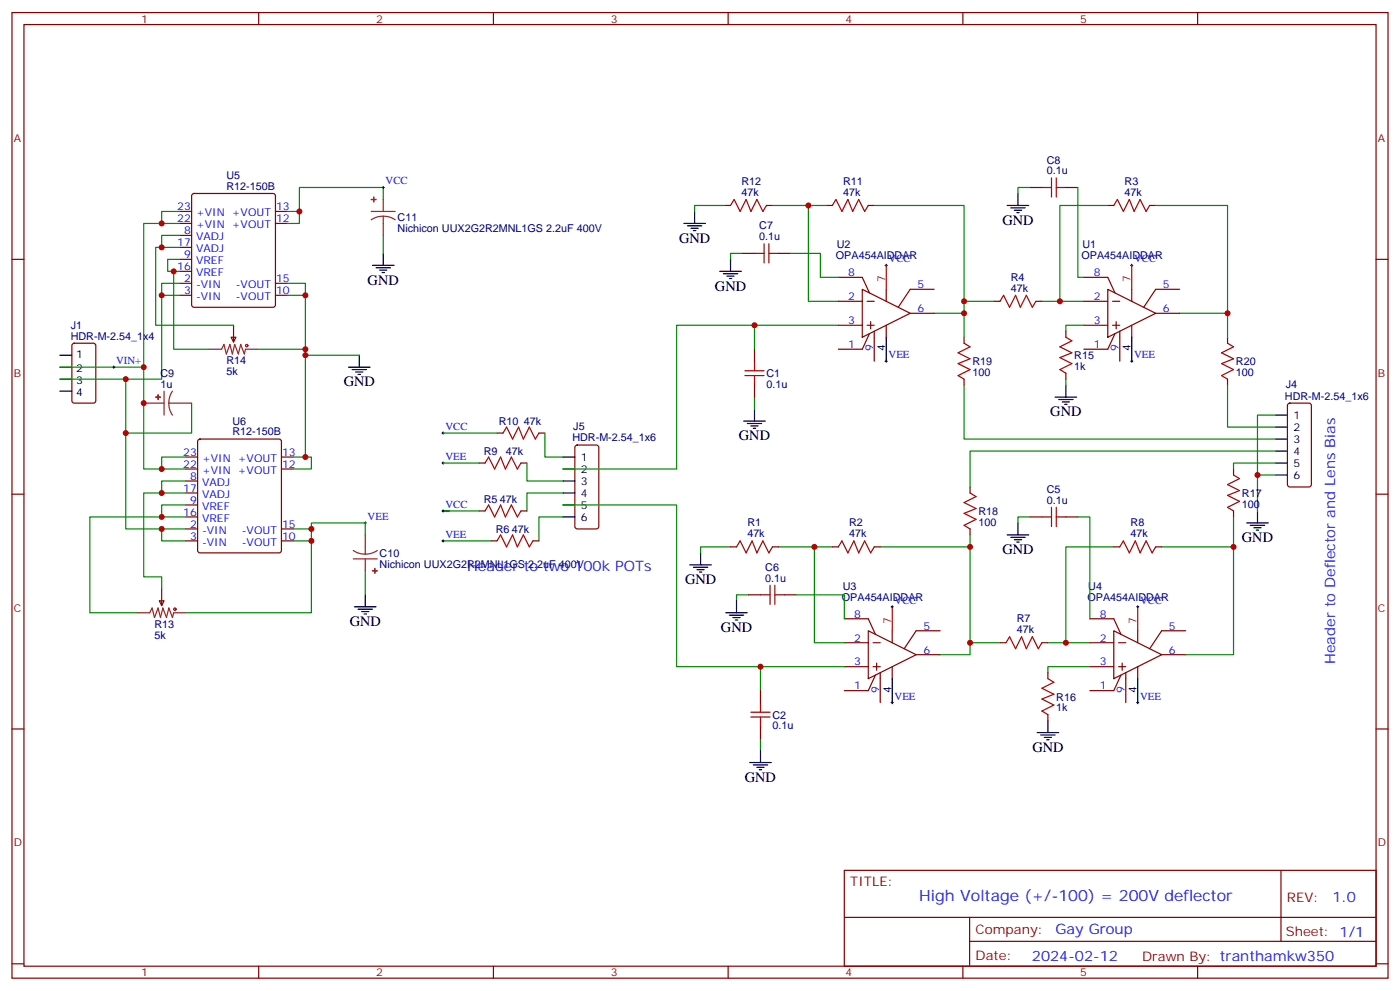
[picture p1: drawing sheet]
<svg xmlns="http://www.w3.org/2000/svg" width="412mm" height="292mm" viewBox="0 0 412 292" stroke-linecap="round" stroke-linejoin="round" font-family="sans-serif">
<g fill="none" stroke="#870000" stroke-width=".35">
<path d="M3.5 3.7h405.4v284.3h-405.4zM7.1 7.2h398.2v277.3h-398.2zM76.2 3.7v3.5M145.3 3.7v3.5M214.5 3.7v3.5M283.6 3.7v3.5M352.8 3.7v3.5M56.7 57.2l.4-.2h23.3l.5 .2 .2 .5v32.1l-.2 .5-.5 .2h-23.3l-.4-.2-.3-.5v-32.1zM303.4 55.2h3.5M314 55.2h3.5M3.5 76.4h3.6M52.9 76.4h3.5"/>
<path d="M52.9 69.3h3.5M52.9 72.8h3.5M52.9 79.9h3.5M52.9 65.8h3.5M52.9 62.3h3.5M81.1 65.8h3.6M81.1 62.3h3.6M213.4 60.5h1.8M218.7 74.6h3.5M225.8 60.5h1.7M229.3 74.6h3.5M243.4 60.5h1.8"/>
<path d="M255.8 60.5h1.7M326.3 60.5h1.8M338.7 60.5h1.7M405.3 76.4h3.6M52.9 83.4h3.5M52.9 87h3.5M68.1 99.3h1.4l-.7 1.4zM68.8 95.8v4.9M81.1 83.4h3.6M81.1 87h3.6M246.9 88.7h7.1M246.9 95.8h7.1"/>
<path d="M246.9 81.7h7.1l2.1 4.6M254 85.2l14.1 7.1-14.1 7zM255.4 88.7h2.1M255.4 95.8h2.1M256.1 98.2l-2.1 4.6h-7.1M256.5 94.7v2.1M257.5 97.5v8.9M261.1 85.2v3.5M261.1 95.8v3.5M268.1 92.3h7.1M275.2 85.2h-7.1l-3.5 5.3M284 99.3v1.8"/>
<path d="M292.8 88.7h1.8M305.2 88.7h1.7M314 97.5v1.8M319.3 88.7h7M319.3 95.8h7M319.3 81.7h7l2.1 4.6M326.3 85.2l14.1 7.1-14.1 7zM327.7 88.7h2.1M327.7 95.8h2.1M328.4 98.2l-2.1 4.6h-7M328.8 94.7v2.1M329.8 97.5v8.9"/>
<path d="M333.4 85.2v3.5M333.4 95.8v3.5M340.4 92.3h7.1M347.5 85.2h-7.1l-3.5 5.3M361.6 99.3v1.8M21.4 101.3l.5-.2h5.6l.7 .4v16.5l-.4 .7h-5.9l-.7-.5v-16.4zM222.2 102.8v3.6M222.2 113.4v3.5M284 111.7v1.7M314 109.9v1.8M361.6 111.7v1.7M379.5 118.9l.4-.2h5.7l.6 .4 .1 23.6-.5 .6-5.9 .1-.6-.5-.1-23.5z"/>
<path d="M54.7 138.1h3.5M54.7 134.6h3.5M58.4 129.5l.5-.2h23.3l.5 .2 .2 .5v32.1l-.2 .5-.5 .2h-23.3l-.5-.2-.2-.5v-32.1zM82.9 138.1h3.5M82.9 134.6h3.5M141.1 136.3h1.8M146.4 127.5h1.8M153.5 136.3h1.7M158.7 127.5h1.8M169.6 131.3l.4-.2h5.7l.6 .4 .1 23.5-.5 .7-5.9 .1-.6-.5-.1-23.5zM363.4 138.1v1.8M3.5 145.5h3.6"/>
<path d="M54.7 159.3h3.5M54.7 152.2h3.5M54.7 155.8h3.5M54.7 141.6h3.5M54.7 145.2h3.5M54.7 148.7h3.5M82.9 159.3h3.5M82.9 155.8h3.5M141.1 150.5h1.8M144.6 159.3h1.8M153.5 150.5h1.7M157 159.3h1.7"/>
<path d="M285.8 143.4v1.8M285.8 155.8v1.7M303.4 152.2h3.5M314 152.2h3.5M363.4 150.5v1.7M405.3 145.5h3.6M46.9 176.9h1.4l-.7 1.4zM47.6 173.4v4.9M215.2 161h1.8M220.5 175.2h3.5M227.5 161h1.8M231.1 175.2h3.5"/>
<path d="M245.2 161h1.7M257.5 161h1.8M328.1 161h1.7M340.4 161h1.8M248.7 189.3h7.1M248.7 196.3h7.1M248.7 182.2h7.1l2.1 4.6M255.8 185.7l14.1 7.1-14.1 7zM257.2 189.3h2.1M257.2 196.3h2.1M257.9 198.8l-2.1 4.6h-7.1M258.2 195.3v2.1"/>
<path d="M259.3 198.1v8.8M262.8 185.7v3.6M262.8 196.3v3.5M269.9 192.8h7M276.9 185.7h-7l-3.6 5.3M294.6 189.3h1.7M306.9 189.3h1.8M308.7 198.1v1.7M321 189.3h7.1M321 196.3h7.1M321 182.2h7.1l2.1 4.6M328.1 185.7l14.1 7.1-14.1 7z"/>
<path d="M329.5 189.3h2.1M329.5 196.3h2.1M330.2 198.8l-2.1 4.6h-7.1M330.6 195.3v2.1M331.6 198.1v8.8M335.1 185.7v3.6M335.1 196.3v3.5M342.2 192.8h7M349.2 185.7h-7l-3.5 5.3M3.5 214.7h3.6M224 203.4v3.5M224 214v3.5"/>
<path d="M308.7 210.4v1.8M405.3 214.7h3.6M248.7 256.3h156.6v28.2h-156.6zM377.3 256.3v20.9M248.7 270.1h156.5M285.6 277.2h119.6M285.6 270.1v14.2M3.5 283.8h3.6M76.2 284.5v3.5M145.3 284.5v3.5M214.5 284.5v3.5M283.6 284.5v3.5"/>
<path d="M352.8 284.5v3.5M405.3 283.8h3.6"/>
</g>
<g fill="none" stroke="#000" stroke-width=".35">
<path d="M299.9 57v3.5M109.7 78.1h6.4M110.8 78.8h4.2M111.8 79.6h2.1M112.9 74.6v3.5M201.4 65.8h6.4M202.5 66.5h4.2M203.6 67.2h2.1M204.3 67.9h.7M204.6 62.3v3.5M212 79.9h6.4M215.2 76.4v3.5"/>
<path d="M296.7 60.5h6.3M297.7 61.2h4.3M298.8 61.9h2.1M299.5 62.6h.7M112.5 80.3h.7M213.1 80.6h4.2M214.1 81.3h2.2M214.8 82h.7M261.1 99.3v7.1M333.4 99.3v7.1M17.6 104.6h3.6M17.6 108.1h3.6"/>
<path d="M17.6 111.7h3.6M17.6 115.2h3.6M102.7 108.1h6.3M103.7 108.8h4.2M104.8 109.5h2.1M105.5 110.2h.7M105.8 104.6v3.5M310.8 116.9h6.3M311.9 117.7h4.2M312.9 118.4h2.1M313.6 119.1h.7M314 113.4v3.5"/>
<path d="M165.8 134.6h3.5M165.8 138.1h3.5M219.1 124h6.3M220.1 124.7h4.3M221.2 125.4h2.1M221.9 126.1h.7M222.2 120.5v3.5M375.7 122.2h3.5M375.7 125.8h3.5M375.7 129.3h3.5M375.7 132.8h3.5M375.7 136.3h3.5"/>
<path d="M375.7 139.9h3.5M165.8 141.6h3.5M165.8 145.2h3.5M165.8 148.7h3.5M165.8 152.2h3.5M296.7 157.5h6.3M297.7 158.2h4.3M298.8 158.9h2.1M299.5 159.6h.7M299.9 154v3.5M367.2 154h6.4M368.3 154.7h4.2"/>
<path d="M369.4 155.4h2.1M370.1 156.1h.7M370.4 150.5v3.5M104.4 178.7h6.4M105.5 179.4h4.2M107.6 175.2v3.5M203.2 166.3h6.3M204.3 167h4.2M205.3 167.7h2.1M206 168.5h.7M206.4 162.8v3.5M217 176.9v3.5"/>
<path d="M106.5 180.1h2.2M107.2 180.8h.7M213.8 180.4h6.3M214.8 181.2h4.3M215.9 181.9h2.1M216.6 182.6h.7M262.8 199.8v7.1M335.1 199.8v7.1M305.5 215.7h6.4M306.6 216.4h4.2M307.6 217.1h2.1M308.3 217.8h.7"/>
<path d="M308.7 212.2v3.5M220.8 224.5h6.4M221.9 225.2h4.2M223 226h2.1M223.7 226.7h.7M224 221v3.5"/>
</g>
<path d="M261.1 78.1v7.1M333.4 78.1v7.1M262.8 178.7v7M335.1 178.7v7" fill="none" stroke="#f00" stroke-width=".35"/>
<g fill="none" stroke="#008700" stroke-width=".35">
<path d="M112.9 58.7v-3.5h-24.7v7.1M303.4 55.2h-3.5v1.8M317.5 55.2v26.5h1.8M47.6 65.8h-5.3v42.3h-24.7M47.6 72.8h-1.7v23h22.9M51.2 79.9v22.9h10.5M52.9 62.3h-5.3v3.5h5.3M52.9 69.3h-5.3v3.5h5.3M52.9 76.4h-3.5v3.5h3.5M84.7 62.3h3.5v3.5h-3.5M112.9 69.3v5.3M213.4 60.5h-8.8v1.8"/>
<path d="M218.7 74.6h-3.5v1.8M227.5 60.5h15.9M232.8 74.6h8.9v7.1h5.2M238.1 60.5v28.2h8.8M257.5 60.5h26.5v31.8h-8.8M326.3 60.5h-14.1v28.2M340.4 60.5h21.2v31.8h-14.1M47.6 87v24.7h-30M52.9 83.4h-5.3v3.6h5.3M84.7 83.4h5.3v3.6h-5.3M90 87v15.8h-14.2M222.2 95.8h-22.9v42.3h-33.5"/>
<path d="M246.9 95.8h-24.7v7M284 88.7h8.8M284 92.3v7M306.9 88.7h12.4M319.3 95.8h-5.3v1.7M361.6 92.3v7M37 111.7v44.1h10.6M42.3 108.1v30h5.3M56.4 118.7v8.8h-19.4M90 102.8v1.8h15.8M90 104.6v30M222.2 116.9v3.6"/>
<path d="M284 113.4v15.9h91.7M314 111.7v1.7M361.6 113.4v12.4h14.1M54.7 134.6h-7.1v3.5h7.1M86.4 134.6h5.3v3.5h-5.3M130.5 136.3h10.6M130.5 127.5h15.9M155.2 136.3v5.3h10.6M160.5 127.5v7.1h5.3M370.4 139.9h5.3M375.7 122.2h-5.3v28.3M375.7 136.3h-12.3v1.8"/>
<path d="M375.7 132.8h-89.9v10.6M47.6 152.2h-21.1v28.2h14.1M47.6 145.2h-5.3v24.7h5.3v3.5M54.7 155.8h-7.1v3.5h7.1M54.7 141.6h-7.1v3.6h7.1M54.7 148.7h-7.1v3.5h7.1M86.4 155.8h5.3v3.5h-5.3M91.7 159.3v21.1h-37M91.7 155.8v-1.8h15.9v3.5M130.5 159.3h14.1M132.3 150.5h-1.8h10.6M165.8 152.2h-7.1v7.1"/>
<path d="M165.8 145.2h-10.6v5.3M165.8 148.7h33.5v47.6h24.7M285.8 157.5v3.5M303.4 152.2h-3.5v1.8M317.5 152.2h3.5v30M363.4 152.2v8.8M107.6 168.1v7.1M215.2 161h-8.8v1.8M220.5 175.2h-3.5v1.7M229.3 161h15.9M234.6 175.2h14.1v7M239.9 161v28.3h8.8"/>
<path d="M259.3 161h26.5v31.8h-8.9M328.1 161h-14.1v28.3M342.2 161h21.2v31.8h-14.2M248.7 196.3h-24.7v7.1M285.8 189.3h8.8M308.7 189.3h12.3M321 196.3h-12.3v1.8M224 217.5v3.5"/>
</g>
<g fill="none" stroke="#000" stroke-width=".29">
<path d="M112.5 55.2h.7M112.9 54.9v.7M260.7 78.1h.7M261.1 77.8v.7M333 78.1h.7M333.4 77.8v.7M33.2 108.1h.7M33.5 107.8v.7M260.7 106.4h.7M261.1 106v.7M333 106.4h.7M333.4 106v.7"/>
<path d="M130.2 127.5h.7M130.2 136.3h.7M130.5 127.2v.7M130.5 136v.7M107.2 154h.7M107.6 153.6v.7M130.2 159.3h.7M130.2 150.5h.7M130.5 150.1v.7M130.5 158.9v.7M262.5 178.7h.7M262.8 178.3v.7"/>
<path d="M334.8 178.7h.7M335.1 178.3v.7M262.5 206.9h.7M262.8 206.6v.7M334.8 206.9h.7M335.1 206.6v.7"/>
</g>
<g fill="none" stroke="#a10000" stroke-width=".35">
<path d="M306.9 55.2h2.8M309.7 52.4v5.6M311.1 52.4v5.6M311.1 55.2h2.9M215.2 60.5l1.1-1.8 1.7 3.6 1.8-3.6 1.4 3.6 1.8-3.6 1.7 3.6 1.1-1.8M222.2 74.6h2.9M225.1 71.8v5.6M226.5 74.6h2.8M226.5 71.8v5.6M245.2 60.5l1-1.8 1.8 3.6 1.8-3.6 1.4 3.6 1.7-3.6 1.8 3.6 1.1-1.8M328.1 60.5l1-1.8 1.8 3.6 1.8-3.6 1.4 3.6 1.7-3.6 1.8 3.6 1.1-1.8M294.6 88.7l1-1.7 1.8 3.5 1.8-3.5 1.4 3.5 1.7-3.5 1.8 3.5 1.1-1.8"/>
<path d="M314 99.3l1.7 1.1-3.5 1.7 3.5 1.8-3.5 1.4 3.5 1.8-3.5 1.7 1.8 1.1M219.4 110.6h5.7M219.4 109.2h5.7M222.2 106.4v2.8M222.2 110.6v2.8M284 101.1l1.8 1-3.6 1.8 3.6 1.8-3.6 1.4 3.6 1.7-3.6 1.8 1.8 1.1M361.6 101.1l1.8 1-3.6 1.8 3.6 1.8-3.6 1.4 3.6 1.7-3.6 1.8 1.8 1.1M142.9 136.3l1-1.7 1.8 3.5 1.8-3.5 1.4 3.5 1.7-3.5 1.8 3.5 1.1-1.8M148.2 127.5l1-1.7 1.8 3.5 1.8-3.5 1.4 3.5 1.7-3.5 1.8 3.5 1-1.8M363.4 139.9l1.7 1-3.5 1.8 3.5 1.8-3.5 1.4 3.5 1.7-3.5 1.8 1.8 1.1M142.9 150.5l1-1.8 1.8 3.5 1.8-3.5 1.4 3.5 1.7-3.5 1.8 3.5 1.1-1.7M146.4 159.3l1.1-1.8 1.7 3.5 1.8-3.5 1.4 3.5 1.8-3.5 1.7 3.5 1.1-1.7"/>
<path d="M285.8 145.2l1.7 1-3.5 1.8 3.5 1.8-3.5 1.4 3.5 1.7-3.5 1.8 1.8 1.1M306.9 152.2h2.8M309.7 149.4v5.6M311.1 152.2h2.9M311.1 149.4v5.6M217 161l1-1.7 1.8 3.5 1.7-3.5 1.5 3.5 1.7-3.5 1.8 3.5 1-1.8M224 175.2h2.8M226.8 172.3v5.7M228.2 175.2h2.9M228.2 172.3v5.7M246.9 161l1.1-1.7 1.8 3.5 1.7-3.5 1.4 3.5 1.8-3.5 1.8 3.5 1-1.8M329.8 161l1.1-1.7 1.8 3.5 1.7-3.5 1.4 3.5 1.8-3.5 1.8 3.5 1-1.8"/>
<path d="M296.3 189.3l1.1-1.8 1.8 3.5 1.7-3.5 1.4 3.5 1.8-3.5 1.8 3.5 1-1.7M308.7 199.8l1.7 1.1-3.5 1.8 3.5 1.7-3.5 1.4 3.5 1.8-3.5 1.8 1.8 1M221.2 211.1h5.6M221.2 209.7h5.6M224 206.9v2.8M224 211.1v2.9"/>
<circle cx="72.7" cy="101.8" r=".35"/>
<circle cx="51.5" cy="179.4" r=".35"/>
</g>
<g fill="none" stroke="#8c2424" stroke-width=".35">
<path d="M112.9 58.7v3.6M109.4 62.3h7M112.9 63.7l1.8 .2 1.7 .8M112.9 63.7l-1.9 .2-1.6 .8M112.9 63.7v5.6M42.3 118.7h6M48.3 115.2v7M49.7 118.7l.3 1.9 .8 1.6M49.7 118.7h6.7M50.8 115.2l-.8 1.7-.3 1.8M61.7 102.8h3.6l.7-1.4 .7 2.8 1-2.8 .7 2.8 .7-2.8 1.1 2.8 .7-2.8 1.1 2.8 .3-1.4h3.5M107.6 157.5v5.7"/>
<path d="M104.1 162.1l1.6 .8 1.9 .3M104.1 164.6h7M107.6 164.6v3.5M111.1 162.1l-1.7 .8-1.8 .3M40.6 180.4h3.5l.7-1.4 .7 2.9 1.1-2.9 .7 2.9 .7-2.9 1 2.9 .7-2.9 1.1 2.9 .4-1.5h3.5"/>
</g>
<g fill="#8c2424" stroke="#8c2424" stroke-width=".35">
<path d="M46.6 116.2v1.5z"/>
<path d="M45.9 116.9l1.4 .1z"/>
<path d="M109.7 168.1h1.4z"/>
<path d="M110.4 167.4v1.4z"/>
<path d="M109.4 58.7l1.4 .1z"/>
<path d="M110.1 58v1.4z"/>
</g>
<g fill="#c00">
<circle cx="239.9" cy="161" r=".88"/>
<circle cx="314" cy="189.3" r=".88"/>
<circle cx="285.8" cy="189.3" r=".88"/>
<circle cx="284" cy="88.7" r=".88"/>
<circle cx="312.2" cy="88.7" r=".88"/>
<circle cx="238.1" cy="60.5" r=".88"/>
<circle cx="370.4" cy="139.9" r=".88"/>
<circle cx="222.3" cy="95.8" r=".88"/>
<circle cx="224" cy="196.3" r=".88"/>
<circle cx="47.6" cy="87" r=".88"/>
<circle cx="47.6" cy="65.8" r=".88"/>
<circle cx="47.6" cy="138.1" r=".88"/>
<circle cx="42.3" cy="108.1" r=".88"/>
<circle cx="47.6" cy="155.8" r=".88"/>
<circle cx="37" cy="111.7" r=".88"/>
<circle cx="91.7" cy="159.3" r=".88"/>
<circle cx="47.6" cy="152.2" r=".88"/>
<circle cx="47.6" cy="145.2" r=".88"/>
<circle cx="90" cy="87" r=".88"/>
<circle cx="51.2" cy="79.9" r=".88"/>
<circle cx="47.6" cy="72.8" r=".88"/>
<circle cx="90" cy="102.8" r=".88"/>
<circle cx="90" cy="104.6" r=".88"/>
<circle cx="90" cy="134.6" r=".88"/>
<circle cx="88.2" cy="62.3" r=".88"/>
<circle cx="42.3" cy="118.7" r=".88"/>
<circle cx="37" cy="127.5" r=".88"/>
<circle cx="363.4" cy="161" r=".88"/>
<circle cx="285.8" cy="161" r=".88"/>
<circle cx="284" cy="92.3" r=".88"/>
<circle cx="361.6" cy="92.3" r=".88"/>
<circle cx="91.7" cy="155.8" r=".88"/>
</g>
<text font-size="4.6" fill="#00f" x="270.8" y="265.3">High Voltage (+/-100) = 200V deflector</text>
<g font-size="4.2">
<text x="200" y="71.4">GND</text>
<text x="295.3" y="66.1">GND</text>
<text x="108.3" y="83.8">GND</text>
<text x="210.6" y="85.5">GND</text>
<text x="101.2" y="113.8">GND</text>
<text x="309.4" y="122.6">GND</text>
<text x="217.7" y="129.6">GND</text>
<text x="365.8" y="159.6">GND</text>
<text x="295.3" y="163.2">GND</text>
<text x="201.8" y="172">GND</text>
<text x="103" y="184.3">GND</text>
<text x="212.4" y="186.1">GND</text>
<text x="304.1" y="221.4">GND</text>
<text x="219.4" y="230.2">GND</text>
</g>
<g font-size="4.2" fill="#00f">
<text x="137.6" y="168.1">Header to two 100k POTs</text>
<text x="393.3" y="195.5" transform="rotate(-90 393.3 195.5)">Header to Deflector and Lens Bias</text>
<text x="392.5" y="265.6">1.0</text>
<text x="310.9" y="275.1">Gay Group</text>
<text x="304" y="282.9">2024-02-12</text>
</g>
<g font-size="3.9" fill="#800">
<text x="250.5" y="260.9">TITLE:</text>
<text x="379.1" y="265.6">REV:</text>
<text x="287.4" y="275.1">Company:</text>
<text x="378.7" y="275.7">Sheet: 1/1</text>
<text x="287.4" y="282.8">Date:</text>
<text x="336.4" y="282.8">Drawn By: tranthamkw350</text>
</g>
<g font-size="3.2" fill="#800">
<text x="41.6" y="6.7">1</text>
<text x="110.8" y="6.7">2</text>
<text x="179.9" y="6.7">3</text>
<text x="249.1" y="6.7">4</text>
<text x="318.2" y="6.7">5</text>
<text x="4.1" y="41.8">A</text>
<text x="405.9" y="41.8">A</text>
<text x="4.1" y="110.9">B</text>
<text x="405.9" y="110.9">B</text>
<text x="4.1" y="180.1">C</text>
<text x="405.9" y="180.1">C</text>
<text x="4.1" y="249.2">D</text>
<text x="405.9" y="249.2">D</text>
<text x="41.6" y="287.5">1</text>
<text x="110.8" y="287.5">2</text>
<text x="179.9" y="287.5">3</text>
<text x="249.1" y="287.5">4</text>
<text x="318.2" y="287.5">5</text>
</g>
<g font-size="3.2" fill="#000080">
<text x="66.7" y="52.7">U5</text>
<text x="308.3" y="51.3">0.1u</text>
<text x="308.3" y="48.2">C8</text>
<text x="66.7" y="55.9">R12-150B</text>
<text x="218.4" y="57.7">47k</text>
<text x="218.4" y="54.5">R12</text>
<text x="248.4" y="57.7">47k</text>
<text x="248.4" y="54.5">R11</text>
<text x="331.3" y="57.7">47k</text>
<text x="331.3" y="54.5">R3</text>
<text x="117.1" y="65.1">C11</text>
<text x="117.1" y="68.3">Nichicon UUX2G2R2MNL1GS 2.2uF 400V</text>
<text x="223.7" y="70.7">0.1u</text>
<text x="223.7" y="67.6">C7</text>
<text x="246.2" y="76.4">OPA454AIDDAR</text>
<text x="246.5" y="73.1">U2</text>
<text x="318.6" y="76.4">OPA454AIDDAR</text>
<text x="318.8" y="73.1">U1</text>
<text x="297.8" y="82.7">R4</text>
<text x="297.8" y="85.9">47k</text>
<text x="20.8" y="100">HDR-M-2.54_1x4</text>
<text x="20.8" y="96.8">J1</text>
<text x="66.7" y="107.2">R14</text>
<text x="286.5" y="107.5">R19</text>
<text x="316.4" y="105.8">R15</text>
<text x="364.1" y="107.5">R20</text>
<text x="47.3" y="110.9">C9</text>
<text x="66.7" y="110.4">5k</text>
<text x="225.8" y="111">C1</text>
<text x="286.5" y="110.7">100</text>
<text x="316.4" y="108.9">1k</text>
<text x="364.1" y="110.7">100</text>
<text x="47.3" y="114.1">1u</text>
<text x="225.8" y="114.2">0.1u</text>
<text x="378.5" y="117.7">HDR-M-2.54_1x6</text>
<text x="378.8" y="114.4">J4</text>
<text x="68.4" y="125.1">U6</text>
<text x="146.9" y="125.1">R10</text>
<text x="154.3" y="125.1">47k</text>
<text x="68.4" y="128.2">R12-150B</text>
<text x="168.6" y="130">HDR-M-2.54_1x6</text>
<text x="168.9" y="126.7">J5</text>
<text x="142.5" y="133.9">R9</text>
<text x="149" y="133.9">47k</text>
<text x="142.5" y="148.1">R5</text>
<text x="147.3" y="148.1">47k</text>
<text x="308.3" y="148.3">0.1u</text>
<text x="308.3" y="145.2">C5</text>
<text x="365.8" y="149.5">100</text>
<text x="365.8" y="146.3">R17</text>
<text x="220.1" y="155">R1</text>
<text x="250.1" y="155">R2</text>
<text x="288.2" y="154.8">100</text>
<text x="288.2" y="151.6">R18</text>
<text x="333" y="155">R8</text>
<text x="146.1" y="156.9">R6</text>
<text x="150.8" y="156.9">47k</text>
<text x="220.1" y="158.2">47k</text>
<text x="250.1" y="158.2">47k</text>
<text x="333" y="158.2">47k</text>
<text x="111.8" y="167.2">Nichicon UUX2G2R2MNL1GS 2.2uF 400V</text>
<text x="111.8" y="164">C10</text>
<text x="225.4" y="171.3">0.1u</text>
<text x="225.4" y="168.1">C6</text>
<text x="248.3" y="173.7">U3</text>
<text x="320.6" y="173.7">U4</text>
<text x="248" y="176.9">OPA454AIDDAR</text>
<text x="320.3" y="176.9">OPA454AIDDAR</text>
<text x="45.5" y="184.9">R13</text>
<text x="299.5" y="183.2">R7</text>
<text x="45.5" y="188">5k</text>
<text x="299.5" y="186.4">47k</text>
<text x="311.1" y="209.5">1k</text>
<text x="311.1" y="206.3">R16</text>
<text x="227.5" y="214.8">0.1u</text>
<text x="227.5" y="211.6">C2</text>
</g>
<g font-size="3.2" fill="#00f">
<text x="113.6" y="54.3">VCC</text>
<text x="52.2" y="65.4">22</text>
<text x="52.2" y="61.9">23</text>
<text x="57.7" y="63.7">+VIN +VOUT</text>
<text x="81.3" y="65.4">12</text>
<text x="81.3" y="61.9">13</text>
<text x="54.3" y="69">8</text>
<text x="57.7" y="70.7">VADJ</text>
<text x="57.7" y="67.2">+VIN +VOUT</text>
<text x="52.2" y="72.5">17</text>
<text x="54.3" y="76">9</text>
<text x="57.7" y="74.3">VADJ</text>
<text x="57.7" y="77.8">VREF</text>
<text x="261.8" y="77.3">VCC</text>
<text x="334.1" y="77.3">VCC</text>
<text x="52.2" y="79.6">16</text>
<text x="54.3" y="83.1">2</text>
<text x="57.7" y="81.3">VREF</text>
<text x="81.3" y="83.1">15</text>
<text x="249.9" y="81.3">8</text>
<text x="322.2" y="81.3">8</text>
<text x="54.3" y="86.6">3</text>
<text x="57.7" y="84.8">-VIN</text>
<text x="57.7" y="88.4">-VIN</text>
<text x="69.4" y="88.4">-VOUT</text>
<text x="69.4" y="84.8">-VOUT</text>
<text x="81.3" y="86.6">10</text>
<text x="249.9" y="88.4">2</text>
<text x="270.2" y="84.8">5</text>
<text x="322.2" y="88.4">2</text>
<text x="342.5" y="84.8">5</text>
<text x="249.9" y="95.4">3</text>
<text x="270.2" y="91.9">6</text>
<text x="322.2" y="95.4">3</text>
<text x="342.5" y="91.9">6</text>
<text x="34.2" y="107.2">VIN+</text>
<text x="249.9" y="102.5">1</text>
<text x="257.2" y="103.4" transform="rotate(-90 257.2 103.4)">9</text>
<text x="261.8" y="105.5">VEE</text>
<text x="322.2" y="102.5">1</text>
<text x="329.5" y="103.4" transform="rotate(-90 329.5 103.4)">9</text>
<text x="334.1" y="105.5">VEE</text>
<text x="131.2" y="126.6">VCC</text>
<text x="54" y="137.8">22</text>
<text x="54" y="134.2">23</text>
<text x="59.5" y="136">+VIN +VOUT</text>
<text x="83.1" y="137.8">12</text>
<text x="83.1" y="134.2">13</text>
<text x="131.2" y="135.5">VEE</text>
<text x="56" y="141.3">8</text>
<text x="59.5" y="143.1">VADJ</text>
<text x="59.5" y="139.5">+VIN +VOUT</text>
<text x="54" y="144.8">17</text>
<text x="56" y="148.3">9</text>
<text x="59.5" y="146.6">VADJ</text>
<text x="131.2" y="149.6">VCC</text>
<text x="54" y="151.9">16</text>
<text x="56" y="155.4">2</text>
<text x="59.5" y="150.1">VREF</text>
<text x="59.5" y="153.6">VREF</text>
<text x="83.1" y="155.4">15</text>
<text x="108.3" y="153.1">VEE</text>
<text x="56" y="158.9">3</text>
<text x="59.5" y="157.2">-VIN</text>
<text x="59.5" y="160.7">-VIN</text>
<text x="71.2" y="160.7">-VOUT</text>
<text x="71.2" y="157.2">-VOUT</text>
<text x="83.1" y="158.9">10</text>
<text x="131.2" y="158.4">VEE</text>
<text x="263.5" y="177.8">VCC</text>
<text x="335.8" y="177.8">VCC</text>
<text x="251.6" y="181.9">8</text>
<text x="272" y="185.4">5</text>
<text x="323.9" y="181.9">8</text>
<text x="344.3" y="185.4">5</text>
<text x="251.6" y="188.9">2</text>
<text x="323.9" y="188.9">2</text>
<text x="251.6" y="196">3</text>
<text x="272" y="192.4">6</text>
<text x="323.9" y="196">3</text>
<text x="344.3" y="192.4">6</text>
<text x="251.6" y="203">1</text>
<text x="258.9" y="204" transform="rotate(-90 258.9 204)">9</text>
<text x="323.9" y="203">1</text>
<text x="331.3" y="204" transform="rotate(-90 331.3 204)">9</text>
<text x="263.5" y="206">VEE</text>
<text x="335.8" y="206">VEE</text>
</g>
<g font-size="3.2" fill="#f00">
<text x="260.7" y="83.1" transform="rotate(-90 260.7 83.1)">7</text>
<text x="333" y="83.1" transform="rotate(-90 333 83.1)">7</text>
<text x="262.5" y="183.6" transform="rotate(-90 262.5 183.6)">7</text>
<text x="334.8" y="183.6" transform="rotate(-90 334.8 183.6)">7</text>
</g>
<g font-size="3.2">
<text x="22.5" y="105.3">1</text>
<text x="260.7" y="103.4" transform="rotate(-90 260.7 103.4)">4</text>
<text x="333" y="103.4" transform="rotate(-90 333 103.4)">4</text>
<text x="22.5" y="109.5">2</text>
<text x="22.5" y="113.1">3</text>
<text x="22.5" y="116.6">4</text>
<text x="381" y="123.3">1</text>
<text x="381" y="126.8">2</text>
<text x="381" y="130.4">3</text>
<text x="171.1" y="135.6">1</text>
<text x="381" y="133.9">4</text>
<text x="381" y="137.4">5</text>
<text x="171.1" y="139.2">2</text>
<text x="171.1" y="142.7">3</text>
<text x="381" y="140.9">6</text>
<text x="171.1" y="146.2">4</text>
<text x="171.1" y="149.8">5</text>
<text x="171.1" y="153.3">6</text>
<text x="262.5" y="204" transform="rotate(-90 262.5 204)">4</text>
<text x="334.8" y="204" transform="rotate(-90 334.8 204)">4</text>
</g>
</svg>
